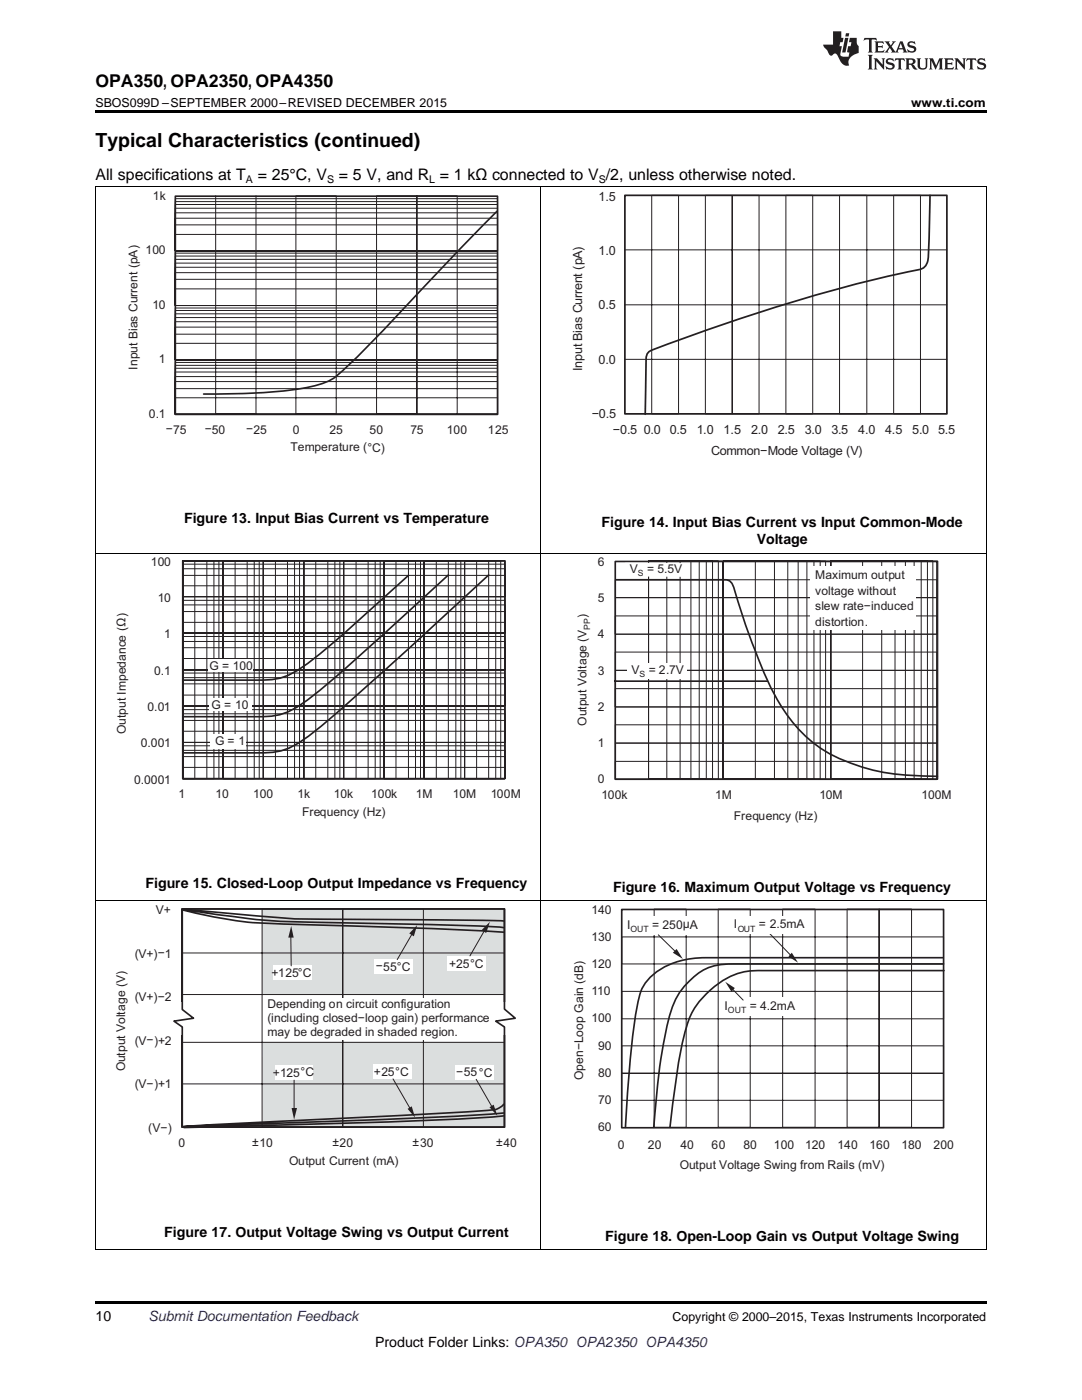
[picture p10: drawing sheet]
<svg xmlns="http://www.w3.org/2000/svg" width="216mm" height="279mm" viewBox="0 0 216 279" stroke-linecap="round" stroke-linejoin="round" font-family="sans-serif">
<path d="M19 259.7h177.8v.5h-177.8z" fill="#000"/>
<path d="M19.1 179.7v69.6M107.9 179.7v69.6M196.8 179.7v69.6M19 249.3h177.8" fill="none" stroke="#000" stroke-width=".2"/>
<path d="M124.1 181.5h64.2v43.6h-64.2zM188.1 191.1h-46.1a17 17 0 0 0-11.5 3.3 8.9 8.9 0 0 0-3.4 6.3 232.2 232.2 0 0 0-2.3 24.3M188.3 192.4h-42.1a10.7 10.7 0 0 0-9.1 3.9 14.5 14.5 0 0 0-3.7 7.2 134.6 134.6 0 0 0-3 21.5M188.4 193.7h-32.1a44.5 44.5 0 0 0-8 .3 16.9 16.9 0 0 0-11 9.8 111.1 111.1 0 0 0-3.5 19.9l-.1 1.3" fill="none" stroke="#241f21" stroke-width=".33"/>
<path d="M124.1 187h64.2v5.4h-64.2zM124.1 197.9h64.2v5.4h-64.2zM130.5 181.4h6.4v43.6h-6.4zM143.3 181.4h6.4v43.6h-6.4zM156.2 181.4h6.4v43.6h-6.4zM169 181.4h6.4v43.6h-6.4zM175.4 181.4h6.5v43.6h-6.5zM124.1 208.7h64.2v5.5h-64.2zM124.1 214.2h64.2v5.4h-64.2z" fill="none" stroke="#241f21" stroke-width=".2"/>
<path d="M158 190.1l1.2 2-1.9-1.2z" fill="#241f21"/>
<path d="M153.4 186.2l4.8 4.9" fill="none" stroke="#241f21" stroke-width=".2"/>
<path d="M144.1 199.1h12.3v3.6h-12.3z" fill-rule="evenodd" fill="#fff"/>
<path d="M144.7 195.9l1.9 1.3-.6 .7z" fill="#241f21"/>
<path d="M145.7 196.9l2.6 2.7" fill="none" stroke="#241f21" stroke-width=".2"/>
<path d="M125.3 182.9h12.2v3.7h-12.2z" fill-rule="evenodd" fill="#fff"/>
<path d="M134.3 190.1l.7-.7 1.3 2z" fill="#241f21"/>
<path d="M131.4 186.6l3.9 3.8" fill="none" stroke="#241f21" stroke-width=".2"/>
<path d="M147.8 182.8h12.3v3.6h-12.3z" fill-rule="evenodd" fill="#fff"/>
<g fill="#dbdede">
<path d="M52.3 181.6h48.2v16.8h-48.2z" fill-rule="evenodd"/>
<path d="M52.5 207.9h48.2l-.2 17h-48.1z" fill-rule="evenodd"/>
</g>
<g fill="#fff">
<path d="M89.3 190.8h7.7v2.9h-7.7z" fill-rule="evenodd"/>
<path d="M54.5 192.7h7.7v2.8h-7.7z" fill-rule="evenodd"/>
<path d="M74.8 191.5h7.6v2.8h-7.6z" fill-rule="evenodd"/>
<path d="M90.8 212.5h7.6v2.9h-7.6z" fill-rule="evenodd"/>
<path d="M54.9 212.7h7.5v2.8h-7.5z" fill-rule="evenodd"/>
<path d="M74.4 212.4h7.7v2.9h-7.7z" fill-rule="evenodd"/>
</g>
<path d="M36.4 181.6a83.7 83.7 0 0 0 23.1 2.9l24.9 .8 16.1 .7M36.8 181.6l8 1.1a126.2 126.2 0 0 0 20.3 1.4l25.9 .6 9.5 .4M36.8 181.5l14 1.2a125.3 125.3 0 0 0 17.4 .8l32.3 .3M100.5 220.4l-.7 .6a3.3 3.3 0 0 1-2.2 .6l-11.7 .7-42 2.1-7.4 .5 9.1-.4a1512.9 1512.9 0 0 0 54.9-2.4M100.5 222.7a1007.8 1007.8 0 0 1-50.2 2l-13.6 .3" fill="none" stroke="#241f21" stroke-width=".33"/>
<path d="M36.3 190.2h64.3M36.3 198.5h64.3M52.3 181.4h16.1v43.5h-16.1zM68.4 181.4h16.1v43.5h-16.1zM36.3 216.3h64.3M36.3 208h64.3" fill="none" stroke="#241f21" stroke-width=".2"/>
<path d="M53 199.2h42.3v8.2h-42.3z" fill-rule="evenodd" fill="#fff"/>
<path d="M58 186.2l.1 6.6" fill="none" stroke="#241f21" stroke-width=".2"/>
<path d="M58.1 184.8l.5 2.3h-1.1z" fill="#241f21"/>
<path d="M82.6 185.8l-3.3 5.7" fill="none" stroke="#241f21" stroke-width=".2"/>
<path d="M83.2 184.6l-.6 2.3-.9-.6z" fill="#241f21"/>
<path d="M97 185.1l-3.2 5.7" fill="none" stroke="#241f21" stroke-width=".2"/>
<path d="M96.1 185.6l1.7-1.6-.8 2.2z" fill="#241f21"/>
<path d="M58.7 215.6v6.5" fill="none" stroke="#241f21" stroke-width=".2"/>
<path d="M58.2 221.1h1.1l-.6 2.4z" fill="#241f21"/>
<path d="M78.4 215.3l3.8 6.5" fill="none" stroke="#241f21" stroke-width=".2"/>
<path d="M81.3 221.3l.9-.5 .6 2.2z" fill="#241f21"/>
<path d="M95 215.4l3.5 6.1" fill="none" stroke="#241f21" stroke-width=".2"/>
<path d="M97.7 221l.8-.5 .7 2.2z" fill="#241f21"/>
<path d="M36.3 181.4h64.4v43.5h-64.4zM36.3 201.5l2.2 1.7-3.8 .6 1.8 1.2M100.6 201.4l2.1 1.8-3.8 .6 1.8 1.2" fill="none" stroke="#241f21" stroke-width=".33"/>
<g fill="#fff">
<path d="M97.8 200h6.1v6.4h-6.1z" fill-rule="evenodd"/>
<path d="M32.8 200h8.8v6.4h-8.8z" fill-rule="evenodd"/>
</g>
<path d="M122.8 112.1h64.2v43.4h-64.2zM122.9 115.7h21.1a1.87 1.87 0 0 1 2.4 1.4 132.4 132.4 0 0 0 8 21.2 27.3 27.3 0 0 0 18.1 14.9 49.6 49.6 0 0 0 14.5 1.7M122.7 135.9h30.4M36.4 181.4h64.3v20l2.1 1.8-3.9 .6 1.8 1.2v19.9h-64.3v-19.9l-1.7-1.2 3.9-.6-2.2-1.7z" fill="none" stroke="#241f21" stroke-width=".33"/>
<path d="M19.1 110.4v69.3M107.9 110.4v69.3M196.8 110.4v69.3M19 179.7h177.8" fill="none" stroke="#000" stroke-width=".2"/>
<g fill="none" stroke="#241f21" stroke-width=".2">
<path d="M122.8 119.3h64.2v7.3h-64.2zM122.8 115.7h64.2v3.6h-64.2zM129.4 112h14.9v43.5h-14.9zM129.4 112h13.9v43.5h-13.9zM129.4 112h12.8v43.5h-12.8zM129.4 112h11.5v43.5h-11.5zM129.4 112h10.1v43.5h-10.1zM129.4 112h8.5v43.5h-8.5zM129.4 112h6.3v43.5h-6.3zM129.4 112h3.7v43.5h-3.7zM144.3 112h20.4v43.5h-20.4zM144.3 112h19.4v43.5h-19.4z"/>
<path d="M144.3 112h18.1v43.5h-18.1zM144.3 112h16.7v43.5h-16.7zM144.3 112h15v43.5h-15zM144.3 112h12.9v43.5h-12.9zM144.3 112h10.2v43.5h-10.2zM144.3 112h6.4v43.5h-6.4zM144.3 112h21.4v43.5h-21.4zM165.7 112h21.4v43.5h-21.4zM165.7 112h20.4v43.5h-20.4zM165.7 112h19.4v43.5h-19.4zM165.7 112h18.1v43.5h-18.1zM165.7 112h16.7v43.5h-16.7z"/>
<path d="M165.7 112h15v43.5h-15zM165.7 112h12.9v43.5h-12.9zM165.7 112h10.2v43.5h-10.2zM165.7 112h6.4v43.5h-6.4zM122.8 133.8h64.2v7.3h-64.2zM122.8 122.9h64.2v3.7h-64.2zM122.8 130.1h64.2v3.7h-64.2zM122.8 137.4h64.2v3.7h-64.2zM122.8 148.3h64.2v7.2h-64.2zM122.8 144.7h64.2v3.6h-64.2zM122.8 151.9h64.2v3.6h-64.2z"/>
</g>
<g fill="#fff">
<path d="M161.8 113h21v12.7h-21z" fill-rule="evenodd"/>
<path d="M125.3 132.3h11.7v3.1h-11.7z" fill-rule="evenodd"/>
<path d="M124.8 112.3l12.4 .1v2.7l-12.4-.1z" fill-rule="evenodd"/>
</g>
<g fill="none" stroke="#241f21" stroke-width=".2">
<path d="M36.5 111.9h7.9v43.5h-7.9zM36.5 111.9h7.2v43.5h-7.2zM36.5 111.9h6.2v43.5h-6.2zM36.5 111.9h4.8v43.5h-4.8zM36.5 111.9h2.4v43.5h-2.4zM36.5 119.1h64.2v7.3h-64.2zM36.5 119.8h64.2v6.6h-64.2v-2.2h64.2v2.2h-64.2v-4.4h64.2v4.4h-64.2v-5.7h64.2v5.7h-64.2zM36.5 111.9h64.2v7.2h-64.2zM36.5 112.6h64.2v6.5h-64.2v-2.2h64.2v2.2h-64.2v-4.3h64.2v4.3h-64.2v-5.6h64.2v5.6h-64.2zM44.4 111.9h8.2v43.5h-8.2zM44.4 111.9h7.3v43.5h-7.3zM44.5 111.9h6.2v43.5h-6.2z"/>
<path d="M44.5 111.9h4.8v43.5h-4.8zM44.5 111.9h2.4v43.5h-2.4zM52.6 111.9h8v43.5h-8zM52.6 111.9h7.2v43.5h-7.2zM52.6 111.9h6.2v43.5h-6.2zM52.6 111.9h4.8v43.5h-4.8zM52.6 111.9h2.4v43.5h-2.4zM60.6 111.9h8v43.5h-8zM60.6 111.9h7.2v43.5h-7.2zM60.6 111.9h6.2v43.5h-6.2zM60.6 111.9h4.8v43.5h-4.8zM60.6 111.9h2.4v43.5h-2.4z"/>
<path d="M68.6 111.9h8v43.5h-8zM68.6 111.9h7.3v43.5h-7.3zM68.6 111.9h6.3v43.5h-6.3zM68.6 111.9h4.9v43.5h-4.9zM68.6 111.9h2.5v43.5h-2.5zM76.6 111.9h8.1v43.5h-8.1zM76.6 111.9h7.3v43.5h-7.3zM76.6 111.9h6.3v43.5h-6.3zM76.6 111.9h4.9v43.5h-4.9zM76.6 111.9h2.4v43.5h-2.4zM84.7 111.9h8v43.5h-8zM84.7 111.9h7.3v43.5h-7.3z"/>
<path d="M84.7 111.9h6.3v43.5h-6.3zM84.7 111.9h4.8v43.5h-4.8zM84.7 111.9h2.4v43.5h-2.4zM92.7 111.9h8v43.5h-8zM92.7 111.9h7.2v43.5h-7.2zM92.7 111.9h6.2v43.5h-6.2zM92.7 111.9h4.8v43.5h-4.8zM92.7 111.9h2.4v43.5h-2.4zM36.5 133.7h64.2v7.2h-64.2zM36.5 134.3h64.2v6.6h-64.2v-2.2h64.2v2.2h-64.2v-4.4h64.2v4.4h-64.2v-5.7h64.2v5.7h-64.2zM36.5 126.4h64.2v7.3h-64.2zM36.5 127h64.2v6.7h-64.2v-2.3h64.2v2.3h-64.2v-4.4h64.2v4.4h-64.2v-5.7h64.2v5.7h-64.2z"/>
<path d="M36.5 148.2h64.2v7.2h-64.2zM36.5 148.8h64.2v6.6h-64.2v-2.2h64.2v2.2h-64.2v-4.4h64.2v4.4h-64.2v-5.6h64.2v5.6h-64.2zM36.5 140.9h64.2v7.3h-64.2zM36.5 141.6h64.2v6.6h-64.2v-2.3h64.2v2.3h-64.2v-4.4h64.2v4.4h-64.2v-5.7h64.2v5.7h-64.2z"/>
</g>
<path d="M36.5 111.9h64.2v43.5h-64.2zM81.5 114.8l-.2 .2a519 519 0 0 1-19.4 17 13.9 13.9 0 0 1-9.3 3.7h-16.1" fill="none" stroke="#241f21" stroke-width=".33"/>
<path d="M41.5 131.7h9v2.4h-9z" fill-rule="evenodd" fill="#fff"/>
<path d="M89.5 114.7l-8.2 7.5a474.8 474.8 0 0 1-19.5 17.1 13.9 13.9 0 0 1-9.3 3.7h-16" fill="none" stroke="#241f21" stroke-width=".33"/>
<path d="M41.8 139.3h8.4v2.5h-8.4z" fill-rule="evenodd" fill="#fff"/>
<path d="M97.5 114.7l-25.4 23.2a139.8 139.8 0 0 1-12.4 10.3 13.2 13.2 0 0 1-8.6 2h-14.4" fill="none" stroke="#241f21" stroke-width=".33"/>
<path d="M42 146.4h7.1v2.9h-7.1z" fill-rule="evenodd" fill="#fff"/>
<path d="M19 37.2h177.8M19.1 37.3v73.1M107.9 37.3v73.1M196.8 37.3v73.1M19 110.4h177.8" fill="none" stroke="#000" stroke-width=".2"/>
<g fill="none" stroke="#241f21" stroke-width=".2">
<path d="M35 39.7h64.3v10.3h-64.3v-3.2h64.3v3.2h-64.3v-5.1h64.3v5.1h-64.3v-6.4h64.3v6.4h-64.3v-7.5h64.3v7.5h-64.3v-8.4h64.3v8.4h-64.3v-9.2h64.3v9.2h-64.3v-9.8h64.3v9.8h-64.3zM43 39.1v43.5h8.1v-43.5M59 39.1h8.1v43.5h-8.1zM75.1 39.1h8.1v43.5h-8.1zM130 39h5.4v43.6h-5.4zM140.8 39h5.3v43.6h-5.3zM146.1 39h5.4v43.6h-5.4zM156.8 39h5.4v43.6h-5.4zM167.5 39h5.5v43.6h-5.5zM178.3 39h5.4v43.6h-5.4zM35 50h64.3v11h-64.3zM35 50.5h64.3v10.5h-64.3v-3.3h64.3v3.3h-64.3v-5.3h64.3v5.3h-64.3v-6.6h64.3v6.6h-64.3v-7.7h64.3v7.7h-64.3v-8.5h64.3v8.5h-64.3v-9.2h64.3v9.2h-64.3v-9.9h64.3v9.9h-64.3z"/>
<path d="M124.7 49.9h64.2M35 61.5h64.3v10.3h-64.3v-3.3h64.3v3.3h-64.3v-5.1h64.3v5.1h-64.3v-6.5h64.3v6.5h-64.3v-7.6h64.3v7.6h-64.3v-8.4h64.3v8.4h-64.3v-9.2h64.3v9.2h-64.3v-9.8h64.3v9.8h-64.3zM35 71.8h64.3v10.9h-64.3zM35 72.3h64.3v10.4h-64.3v-3.3h64.3v3.3h-64.3v-5.1h64.3v5.1h-64.3v-6.5h64.3v6.5h-64.3v-7.5h64.3v7.5h-64.3v-8.5h64.3v8.5h-64.3v-9.2h64.3v9.2h-64.3v-9.8h64.3v9.8h-64.3zM124.7 60.8h64.2M124.7 71.7h64.2M83.2 82.6v-43.5h8v43.5"/>
</g>
<path d="M124.7 39h64.2v43.6h-64.2zM185.6 39l-.1 3.7a62.3 62.3 0 0 1-.5 9.8 2.01 2.01 0 0 1-1.8 1.3 355.6 355.6 0 0 0-50.9 15.2l-1.1 .5a2.67 2.67 0 0 0-2.2 1.5l-.3 11.7" fill="none" stroke="#241f21" stroke-width=".35"/>
<path d="M35 39.2h64.3v43.5h-64.3zM99.2 42.1l-5.9 6a958 958 0 0 1-24.2 25.2 11.5 11.5 0 0 1-7.1 3.9 114.5 114.5 0 0 1-21.4 1.4" fill="none" stroke="#241f21" stroke-width=".33"/>
<path d="M19 22h177.8v.5h-177.8z" fill="#000"/>
<g fill="#231f20">
<path d="M172.5 7.6l-.1 .5 .4-.2h.6v.1v2.1l-.2 .4h.9l-.2-.4v-2.1l.1-.1h.5l.5 .2-.2-.5zM174.5 8.3l.2 .3v1.5l-.2 .4h1.8l.2-.6a1.04 1.04 0 0 1-1.3 .2v-.7h.6l.3 .2v-.6l-.3 .2h-.6v-.6l.8-.1 .4 .3-.2-.5zM176.5 8.3l.9 1.1-.9 1.1h.8l-.2-.2 .4-.7 .5 .7-.2 .2h1.5l-.2-.2 .2-.4h.9l.1 .4-.2 .2h1l-.3-.3-.7-1.9h-.5l-.9 2-.8-1 .9-1h-.8l.1 .3-.4 .5-.3-.6 .1-.2zM179.7 8.6l.4 1h-.7zM181.3 8.4a.63 .63 0 0 0-.2 .7 .63 .63 0 0 0 .6 .4l.6 .2 .1 .2a.75 .75 0 0 1-.7 .4 .75 .75 0 0 1-.6-.5l.1 .7 .1-.1a1.11 1.11 0 0 0 1.5-.6 1.13 1.13 0 0 0-1.2-.8l-.1-.4a1.04 1.04 0 0 1 1.2 .2l-.2-.5-.2 .1-.4-.2zM173.2 10.9l.2 .4v2.2l-.2 .4h1l-.3-.4v-2.2l.3-.4zM174.3 11.6l.3 .4v1.5l-.3 .4h.8l-.2-.4v-1.3l1.5 1.7v-1.9l.2-.4h-.7l.2 .4v.9l-1.1-1.3zM177 11.8a.62 .62 0 0 0-.2 .7 .62 .62 0 0 0 .6 .4l.6 .1 .1 .3a.76 .76 0 0 1-.7 .3 .76 .76 0 0 1-.7-.4l.2 .7 .1-.1a1.11 1.11 0 0 0 1.5-.6 1.13 1.13 0 0 0-1.2-.8l-.1-.4a1.04 1.04 0 0 1 1.2 .2l-.2-.6-.2 .1-.5-.1zM178.7 11.6l-.2 .6a.61 .61 0 0 1 .8-.3v1.6l-.2 .4h.9l-.2-.4v-1.6a.63 .63 0 0 1 .7 .3l-.1-.6zM180.6 11.6l.3 .4v1.5l-.3 .4h1l-.2-.2-.1-.8 .6 .2a.76 .76 0 0 0 1.2 .7l-1-1a.58 .58 0 0 0 .6-.5 .58 .58 0 0 0-.5-.6zM181.4 11.9h.1a.45 .45 0 0 1 .5 .1 .45 .45 0 0 1 .1 .5l-.8 .2zM182.9 11.6l.2 .2a2.17 2.17 0 0 0 .3 1.9 .99 .99 0 0 0 1.6-.6v-1.1l.2-.4h-.7l.2 .2a1.92 1.92 0 0 1-.2 1.8 .6 .6 0 0 1-.9-.5v-1.1l.2-.4zM185.4 11.6l.2 .4v1.5l-.2 .4h.7l-.2-.4v-1.4l.8 1.8 .8-1.8v1.4l-.2 .4h.9l-.2-.4v-1.5l.2-.4h-.8l-.6 1.5-.6-1.5zM188.4 11.6l.2 .4v1.5l-.2 .4h1.8l.1-.6a1.04 1.04 0 0 1-1.2 .1v-.6h.5l.4 .2v-.6l-.4 .2h-.5v-.7h.8l.3 .3-.1-.6zM190.5 11.6l.2 .4v1.5l-.2 .4h.7l-.2-.4v-1.3l1.5 1.7v-1.9l.2-.4h-.7l.2 .4v.9l-1.1-1.3zM192.9 11.6l-.1 .6a.61 .61 0 0 1 .7-.3l.1 1.6-.3 .4h1l-.3-.4 .1-1.6a.63 .63 0 0 1 .7 .3l-.1-.6zM195.2 11.8a.62 .62 0 0 0-.2 .7 .62 .62 0 0 0 .6 .4l.6 .1 .1 .3a.76 .76 0 0 1-.7 .3 .76 .76 0 0 1-.6-.4l.1 .7 .1-.1a1.11 1.11 0 0 0 1.6-.6 1.13 1.13 0 0 0-1.3-.8l-.1-.4a1.04 1.04 0 0 1 1.2 .2l-.1-.6-.2 .1-.5-.1z"/>
<path d="M166.2 6.3v2.6h-1.9v.4l.8 .9a.91 .91 0 0 0 1 .8 .56 .56 0 0 1 .5-.3 .56 .56 0 0 1 .5 .3l.4 .8a1.53 1.53 0 0 0 1.9 1.2 1.54 1.54 0 0 1 1-2.1l.9-.3v-1.4a1.52 1.52 0 0 1-.4-1.6h-1.3l-.2 .8h.5l-.2 .8h-.5l-.1 1v.2l.4 .1-.2 .8a1.93 1.93 0 0 1-1.6-.3l.3-1.8h-.5l.2-.8h.4l.2-.8h-.4v-1.3zM168.6 7.6l-.6 2.9h.7l.6-2.9zM168.8 6.6l-.1 .7h.6l.2-.7z"/>
</g>
<text font-size="3.9" x="19" y="29.3">Typical Characteristics (continued)</text>
<text font-size="3.5" x="19" y="17.3">OPA350, OPA2350, OPA4350</text>
<g font-size="3.2">
<text x="19" y="36">All specifications at T</text>
<text x="51.4" y="36">= 25°C, V</text>
<text x="67.6" y="36">= 5 V, and R = 1 kΩ connected to V /2, unless otherwise noted.</text>
</g>
<g font-size="2.8">
<text x="36.7" y="104.4">Figure 13. Input Bias Current vs Temperature</text>
<text x="120.1" y="105.1">Figure 14. Input Bias Current vs Input Common-Mode</text>
<text x="151" y="108.7">Voltage</text>
<text x="29" y="177.2">Figure 15. Closed-Loop Output Impedance vs Frequency</text>
<text x="122.3" y="177.9">Figure 16. Maximum Output Voltage vs Frequency</text>
<text x="32.8" y="246.9">Figure 17. Output Voltage Swing vs Output Current</text>
<text x="120.8" y="247.6">Figure 18. Open-Loop Gain vs Output Voltage Swing</text>
<text x="19" y="263.6">10</text>
<text x="74.9" y="268.9">Product Folder Links: OPA350 OPA2350 OPA4350</text>
</g>
<text font-size="2.8" fill="#0000c8" x="29.6" y="263.6">Submit Documentation Feedback</text>
<g font-size="2.5">
<text x="19" y="21.4">SBOS099D –SEPTEMBER 2000–REVISED DECEMBER 2015</text>
<text x="181.8" y="21.4">www.ti.com</text>
<text x="134.2" y="263.6">Copyright © 2000–2015, Texas Instruments Incorporated</text>
</g>
<g font-size="2.5" fill="#241f21">
<text x="119.4" y="40">1.5</text>
<text x="119.4" y="50.9">1.0</text>
<text x="119.4" y="61.7">0.5</text>
<text x="116.1" y="74" transform="rotate(-90 116.1 74)">Input Bias Current (pA)</text>
<text x="119.4" y="72.6">0.0</text>
<text x="118.1" y="83.4">−0.5</text>
<text x="122.3" y="86.7">−0.5 0.0</text>
<text x="133.7" y="86.7">0.5</text>
<text x="139" y="86.7">1.0</text>
<text x="144.4" y="86.7">1.5</text>
<text x="149.9" y="86.7">2.0</text>
<text x="155.2" y="86.7">2.5</text>
<text x="160.6" y="86.7">3.0</text>
<text x="165.9" y="86.7">3.5</text>
<text x="171.2" y="86.7">4.0</text>
<text x="176.6" y="86.7">4.5</text>
<text x="182" y="86.7">5.0</text>
<text x="187.2" y="86.7">5.5</text>
<text x="141.9" y="90.8">Common−Mode Voltage (V)</text>
</g>
<g font-size="2.4" fill="#241f21">
<text x="30.5" y="39.8">1k</text>
<text x="29" y="50.8">100</text>
<text x="30.4" y="61.6">10</text>
<text x="27.4" y="73.7" transform="rotate(-90 27.4 73.7)">Input Bias Current (pA)</text>
<text x="31.7" y="72.5">1</text>
<text x="29.7" y="83.4">0.1</text>
<text x="33.1" y="86.4">−75</text>
<text x="40.9" y="86.4">−50</text>
<text x="49.1" y="86.4">−25</text>
<text x="58.5" y="86.6">0</text>
<text x="65.8" y="86.6">25</text>
<text x="73.7" y="86.6">50</text>
<text x="81.9" y="86.6">75</text>
<text x="89.2" y="86.6">100</text>
<text x="97.4" y="86.6">125</text>
<text x="58" y="90.1">Temperature (°C)</text>
<text x="30.1" y="112.9">100</text>
<text x="119.3" y="113">6</text>
<text x="125.7" y="114.3">V</text>
<text x="129.2" y="114.3">= 5.5V</text>
<text x="162.7" y="115.6">Maximum output</text>
<text x="162.7" y="118.7">voltage without</text>
<text x="31.5" y="120.1">10</text>
<text x="117" y="123.3" transform="rotate(-90 117 123.3)">)</text>
<text x="119.3" y="120.1">5</text>
<text x="162.7" y="121.8">slew rate−induced</text>
<text x="162.7" y="124.9">distortion.</text>
<text x="32.7" y="127.4">1</text>
<text x="119.3" y="127.4">4</text>
<text x="30.7" y="134.7">0.1</text>
<text x="41.8" y="133.7">G = 100</text>
<text x="119.3" y="134.6">3</text>
<text x="126" y="134.5">V</text>
<text x="129.5" y="134.5">= 2.7V</text>
<text x="29.4" y="142">0.01</text>
<text x="42.2" y="141.5">G = 10</text>
<text x="119.3" y="141.8">2</text>
<text x="25.1" y="146.5" transform="rotate(-90 25.1 146.5)">Output Impedance (Ω)</text>
<text x="28.1" y="149.2">0.001</text>
<text x="42.9" y="148.6">G = 1</text>
<text x="117" y="144.9" transform="rotate(-90 117 144.9)">Output Voltage (V</text>
<text x="119.3" y="149.1">1</text>
<text x="26.8" y="156.4">0.0001</text>
<text x="35.6" y="159.3">1</text>
<text x="43" y="159.3">10</text>
<text x="50.5" y="159.3">100</text>
<text x="59.4" y="159.3">1k</text>
<text x="66.6" y="159.3">10k</text>
<text x="74" y="159.3">100k</text>
<text x="83" y="159.3">1M</text>
<text x="90.4" y="159.3">10M</text>
<text x="97.9" y="159.3">100M</text>
<text x="119.3" y="156.3">0</text>
<text x="120" y="159.5">100k</text>
<text x="142.7" y="159.5">1M</text>
<text x="163.5" y="159.5">10M</text>
<text x="183.9" y="159.5">100M</text>
<text x="60.3" y="162.9">Frequency (Hz)</text>
<text x="146.4" y="163.6">Frequency (Hz)</text>
<text x="31.1" y="182.4">V+</text>
<text x="118" y="182.3">140</text>
<text x="125.1" y="185.3">I</text>
<text x="130.1" y="185.3">= 250µ</text>
<text x="137.7" y="185.3">A</text>
<text x="146.5" y="185.2">I</text>
<text x="151.4" y="185.2">= 2.5mA</text>
<text x="26.9" y="191.1">(V+)−1</text>
<text x="118" y="187.8">130</text>
<text x="54.2" y="195">+125°C</text>
<text x="75" y="193.7">−55°C</text>
<text x="89.6" y="193.1">+25°C</text>
<text x="118" y="193.1">120</text>
<text x="26.9" y="199.8">(V+)−2</text>
<text x="53.4" y="201.1">Depending on circuit configuration</text>
<text x="53.4" y="204">(including closed−loop gain) performance</text>
<text x="118" y="198.6">110</text>
<text x="118" y="204">100</text>
<text x="144.6" y="201.5">I</text>
<text x="149.6" y="201.5">= 4.2mA</text>
<text x="26.9" y="208.5">(V−)+2</text>
<text x="53.4" y="206.7">may be degraded in shaded region.</text>
<text x="119.3" y="209.5">90</text>
<text x="25" y="213.8" transform="rotate(-90 25 213.8)">Output Voltage (V)</text>
<text x="54.5" y="214.9">+125°C</text>
<text x="74.6" y="214.7">+25°C</text>
<text x="91" y="214.7">−55°C</text>
<text x="116.3" y="215.6" transform="rotate(-90 116.3 215.6)">Open−Loop Gain (dB)</text>
<text x="119.3" y="214.9">80</text>
<text x="26.9" y="217.2">(V−)+1</text>
<text x="119.3" y="220.3">70</text>
<text x="29.6" y="225.9">(V−)</text>
<text x="119.3" y="225.7">60</text>
<text x="35.6" y="228.8">0</text>
<text x="50.3" y="228.8">±10</text>
<text x="57.7" y="232.6">Output Current (mA)</text>
<text x="66.3" y="228.8">±20</text>
<text x="82.3" y="228.8">±30</text>
<text x="99" y="228.8">±40</text>
<text x="123.3" y="229.3">0</text>
<text x="129.3" y="229.3">20</text>
<text x="135.7" y="233.3">Output Voltage Swing from Rails (mV)</text>
<text x="135.8" y="229.3">40</text>
<text x="142" y="229.3">60</text>
<text x="148.4" y="229.3">80</text>
<text x="154.4" y="229.3">100</text>
<text x="160.7" y="229.3">120</text>
<text x="167.1" y="229.3">140</text>
<text x="173.5" y="229.3">160</text>
<text x="179.9" y="229.3">180</text>
<text x="186.3" y="229.3">200</text>
</g>
<g font-size="2.1">
<text x="49.1" y="36.6">A</text>
<text x="65.3" y="36.6">S</text>
<text x="85.6" y="36.6">L</text>
<text x="119.5" y="36.6">S</text>
</g>
<g font-size="1.7" fill="#241f21">
<text x="127.3" y="115">S</text>
<text x="117.8" y="125.7" transform="rotate(-90 117.8 125.7)">PP</text>
<text x="127.6" y="135.2">S</text>
<text x="125.8" y="186">OUT</text>
<text x="147.2" y="185.9">OUT</text>
<text x="145.2" y="202.2">OUT</text>
</g>
</svg>
